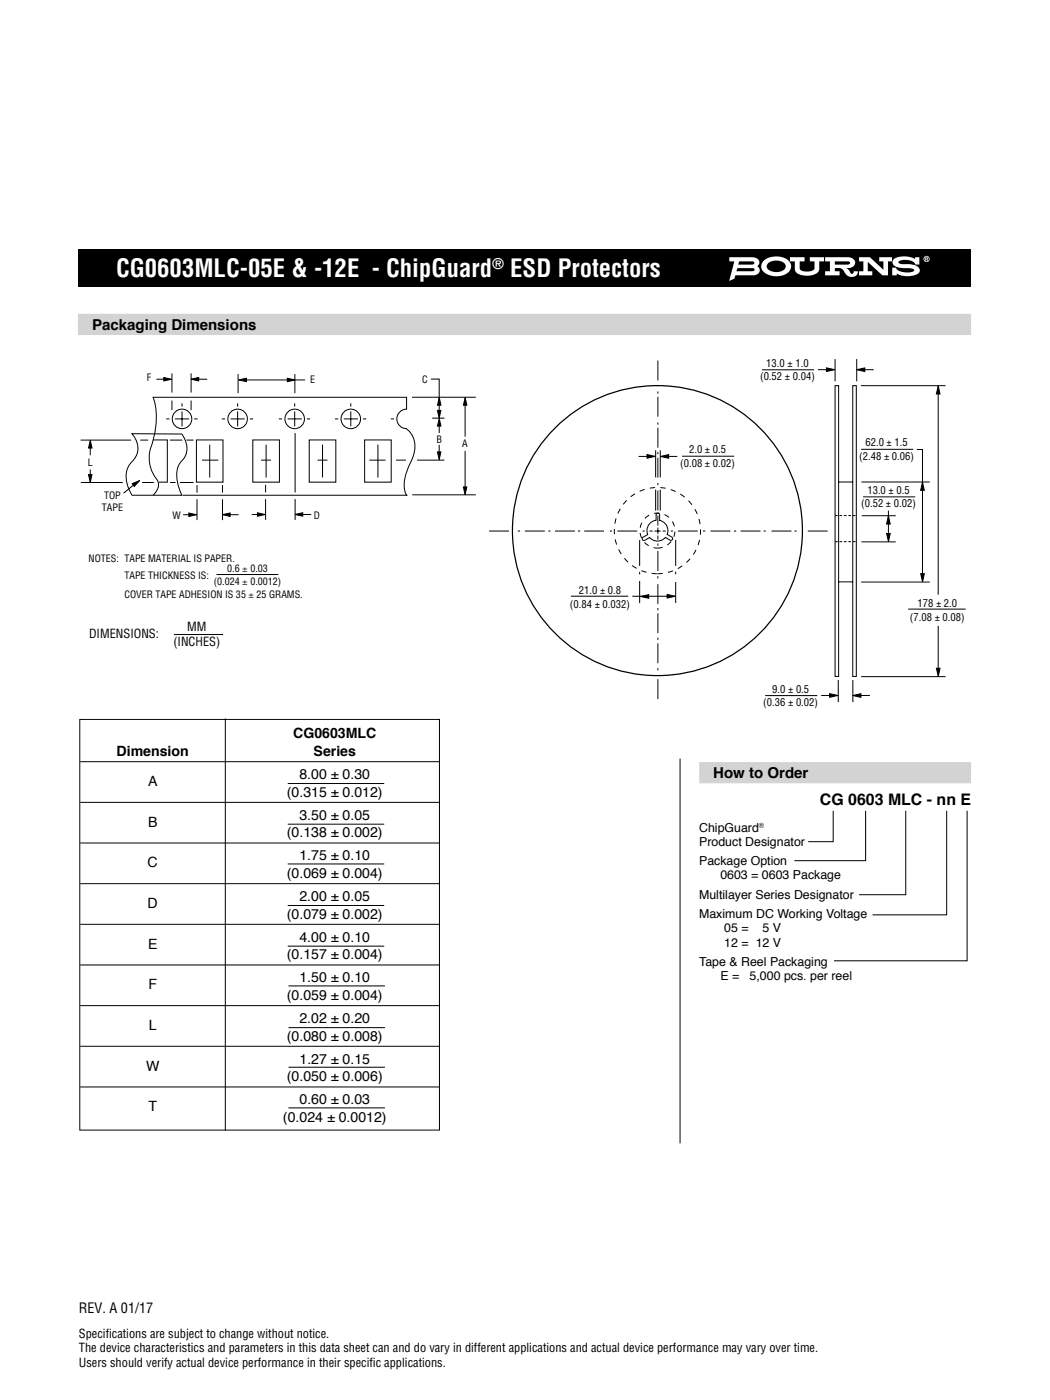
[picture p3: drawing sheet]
<svg xmlns="http://www.w3.org/2000/svg" width="210mm" height="279mm" viewBox="0 0 210 279" stroke-linecap="round" stroke-linejoin="round" font-family="sans-serif">
<circle cx="131.2" cy="105.9" r="28.9" fill="none" stroke="#000" stroke-width=".25"/>
<g fill="none" stroke="#000" stroke-width=".2" stroke-dasharray="1.1 1.1" stroke-linecap="butt">
<circle cx="131.2" cy="105.9" r="8.6"/>
<circle cx="131.2" cy="105.9" r="3.5"/>
</g>
<g fill="none" stroke="#000" stroke-width=".2">
<path d="M131.3 72v3.9M131.3 78.1v.5M131.3 79.2v4M166.7 77h.7v58h-.7zM170.2 77h.7v58h-.7zM131.3 84.3v.4M131.3 85.4v3.9M131.3 90.2v.5M131.3 91.4v3.9M131.3 96.4v.4M131.3 97.9v4M167.4 96.2h2.8"/>
<path d="M97.6 106h4M103.4 106h.4M104.8 106h3.9M109.4 106h.5M110.8 106h3.9M115.3 106h.5M116.6 106h4M121.7 106h.4M123.2 106h4M127.8 119l1.7-.3v.7zM128.2 106h.5M129.3 106.6l-1 .6a.35 .35 0 0 0-.1 .5 .35 .35 0 0 0 .5 .1l1-.5a2.09 2.09 0 0 0 3.1-.1"/>
<path d="M129.6 106h.7M130.6 106h1.2M130.9 103.8a2.09 2.09 0 0 0-1.6 2.9M130.9 103.9v-1.1a.35 .35 0 0 1 .4-.4 .35 .35 0 0 1 .3 .4v1.1M131.3 102.9v2M131.3 105.3v1.2M131.3 106.9v.8M131.3 108.5v.4M131.3 110v3.9M131.3 115v.4M131.3 116.6v4M131.6 103.8a2.09 2.09 0 0 1 1.5 2.9"/>
<path d="M132.2 106h.7M133.1 106.6l1 .6a.35 .35 0 0 1 .1 .5 .35 .35 0 0 1-.5 .1l-1-.6M133.1 118.6l1.7 .4-1.7 .4zM133.9 106h.4M134.8 116.2v4.2M135.3 106h3.9M140.3 106h.4M141.8 106h4M146.5 106h.4M147.8 106h4M152.4 106h.4M154 106h3.9"/>
<path d="M158.6 106h.4M161.2 106h4M167.4 116.1h2.8M131.3 121.3v.5M131.3 122.4v4M131.3 127.3v.4M131.3 128.4v4M131.3 133.3v.5M131.3 135.5v4"/>
</g>
<path d="M166.7 108.1h4.3M166.7 102.9h4.3" fill="none" stroke="#000" stroke-width=".2" stroke-dasharray=".5 .4" stroke-linecap="butt"/>
<path d="M127.8 119l1.7-.3v.7zM133.1 118.6l1.7 .4-1.7 .4z" fill="#000"/>
<path d="M126.2 119h7.4z" fill="#fff" stroke="#000" stroke-width=".2"/>
<g fill="none" stroke="#000" stroke-width=".2">
<path d="M152.1 73.8h10.4M163.2 73.8h2.2M164.9 73.4l1.7 .4-1.7 .3zM166.7 71.7v4.4M170.9 73.8l1.7-.4v.7zM171 71.7v4.4M171.8 77h16.9M172.3 73.8h2.1M187.2 77l.4 1.6h-.7zM187.2 78.2v40.5M127.4 91.1h2.2M129.1 90.7l1.7 .4-1.7 .3z"/>
<path d="M130.9 89.9v5.4M130.9 97.7v4.2M131.8 97.7v4.2M131.8 89.9v5.4M131.8 91.1l1.6-.4v.8zM133.1 91.1h2.1M136.1 91h10.4M171.9 89.7h10.4M171.9 96.2h13.7M172.2 99.2h10.4M183 89.7h1.1v25.2M184.1 96.2l.4 1.7h-.8z"/>
<path d="M113.9 119h11.5M127.7 107.8v5.1M127.7 114.1v.5M127.7 116v4.4M134.8 107.7v5.2M134.8 114.1v.5M171.9 116.2h13.7M171.9 108.1h6.9M172 102.9h6.8M176.9 106.5h.8l-.4 1.6zM177.3 102.9l.4 1.7h-.8zM177.3 101.9v5"/>
<path d="M183.7 114.5h.8l-.4 1.6zM152.7 138.8h10.4M163.9 138.8h2.2M165.6 138.4l1.6 .4-1.6 .4zM167.3 135.7v4.4M170.2 138.8l1.6-.4v.8zM170.2 135.7v4.4M171.5 138.8h2.1M171.9 135h16.8M181.2 121.6h11.5M186.9 133.4h.7l-.4 1.6zM187.2 124.9v8.9"/>
</g>
<g fill="#000">
<path d="M15.7 49.7h178.1v7.5h-178.1zM164.9 73.4l1.7 .4-1.7 .3zM170.9 73.8l1.7-.4v.7zM187.2 77l.4 1.6h-.7zM129.1 90.7l1.7 .4-1.7 .3zM131.8 91.1l1.6-.4v.8zM184.1 96.2l.4 1.7h-.8zM176.9 106.5h.8l-.4 1.6zM177.3 102.9l.4 1.7h-.8zM183.7 114.5h.8l-.4 1.6zM165.6 138.4l1.6 .4-1.6 .4zM170.2 138.8l1.6-.4v.8z"/>
<path d="M186.9 133.4h.7l-.4 1.6z"/>
</g>
<g fill="#fff">
<path d="M157.7 51.3h2.9v.9h-1v1.3a1.6 1.6 0 0 0 1.9 .7 1.05 1.05 0 0 0 1.1-.7v-1.3h-1v-.9h2.9v.9h-1v1.5a2.12 2.12 0 0 1-2.4 1.3 2.93 2.93 0 0 1-2.4-.9l-.1-1.9h-.9z"/>
<path d="M171.4 51.3h2.2l2.7 2.5v-1.6h-.8v-.9h2.5v.9h-.8v2.7h-1.1l-2.9-2.6v1.8h.9v.8h-2.7v-.8h.9v-1.9h-.9z"/>
<path d="M178.5 51.6a4.6 4.6 0 0 1 4.1 .1v-.4h.9v1.5h-.8a2.22 2.22 0 0 0-2.7-.9l-.7 .3v.2l.5 .3h1.1a2.7 2.7 0 0 1 2.6 1 .91 .91 0 0 1-.8 1.2 4.4 4.4 0 0 1-3.7-.3v.3h-.9v-1.5h.7a2.19 2.19 0 0 0 2.3 1l1.1-.2 .3-.3a2.64 2.64 0 0 0-2.3-.4 2.56 2.56 0 0 1-2-.7l-.1-.5 .1-.4z"/>
<path d="M184.8 51.5v.1h.2v-.1zM184.7 51.4h.4v.3l.1 .3h-.2l-.1-.2-.1 .2h-.1zM184.5 51.7a.47 .47 0 0 0 .9 0 .47 .47 0 0 0-.9 0zM184.3 51.7a.61 .61 0 0 1 1.2 0 .61 .61 0 0 1-1.2 0z"/>
<path d="M147.2 53.5h2.9l.3 .1 .2 .2-.2 .3h-.4h-3zM147.5 52.2h2.6l.4 .2-.1 .3-.4 .1h-2.7zM145.6 51.3v.9h.9l-1 3.9 1.1-.5 .2-.7h3.6a.99 .99 0 0 0 1.1-.5 .99 .99 0 0 0-.4-1.3 .94 .94 0 0 0 .4-1 .94 .94 0 0 0-.9-.7z"/>
<path d="M153.3 52.5a2.61 2.61 0 0 1 3.4 .3 1.11 1.11 0 0 1-1.2 1.4 2.01 2.01 0 0 1-2.5-1zM152.5 51.9a1.59 1.59 0 0 0-.6 1.6 1.59 1.59 0 0 0 1.2 1.2 3.9 3.9 0 0 0 4.5-.7 1.73 1.73 0 0 0-1.3-2.6 4.3 4.3 0 0 0-3.8 .5z"/>
<path d="M166.6 52.2h2.6l.5 .2-.3 .3-.4 .1h-2.4zM164.7 51.3v.9h.9v1.9h-.9v.8h2.9v-.8h-1v-.6a1.57 1.57 0 0 1 2 1 1.43 1.43 0 0 0 1.3 .8 1.43 1.43 0 0 0 1.3-.8v-.4h-.8l-.1 .3-.3 .3a.6 .6 0 0 1-.5-.7l-.6-.5a1.28 1.28 0 0 0 1.7-1.4 1.4 1.4 0 0 0-1.4-.8z"/>
</g>
<path d="M15.6 64.7h178.2M139.5 154.2h54.3" fill="none" stroke="#d1d3d4" stroke-width="4.2" stroke-linecap="butt"/>
<g fill="none" stroke="#000" stroke-width=".2">
<path d="M31.2 75.7h2M32.7 75.3l1.5 .4-1.5 .3zM34.3 74.5v3.8M34.3 79.9v1.9M38.1 75.7l1.6-.4v.7zM38.1 74.5v3.8M38.1 79.9v1.9M39.4 75.7h1.9M47.5 74.7v3.8M47.6 75.8l1.6-.3v.7zM48.5 75.8h12.4M57.3 75.5l1.6 .3-1.6 .4z"/>
<path d="M58.8 74.7v3.8M82.2 79.3h12.8M86 75.7h1.7v7M87.7 79.3l.3 1.6h-.7zM92.8 79.3l.4 1.6h-.7zM16.1 87.8h10.1M16.1 96.3h8.4M17.7 94.7h.7l-.4 1.6zM18 88.7v2.2M18 93.7v1.4M18 87.9l.4 1.5h-.7zM26.3 86.6h10l.1 .2a4.5 4.5 0 0 1 .6 4.3l-.7 .9a5.5 5.5 0 0 0-.5 5.6l.5 1.2h-10a6.4 6.4 0 0 1-.7-5.7l.7-1a4 4 0 0 0 0-5.5z"/>
<path d="M26.4 96.5l1.5-.6-1.1 1.2zM27 96.5l-2.3 1.9M28 87.8h1.6M28.4 96.3h2.3M30.6 87.8h2.8v8.4h-1.7M33.2 83.6h.6M33.9 87.8h2.5M33.9 96.3h1.1M34.9 83.6h2.8M35.9 96.3h2.7M36.3 80.5v.6M36.3 82.1v3"/>
<path d="M37.2 87.8h1.4M38.8 83.6h.6M39.2 87.8h5.3v8.4h-5.3zM39.3 96.8v1.5M39.3 99.6v4.2M40.3 91.8h3.3M41.9 88.7v6.6M44.3 83.6h.6M44.4 96.8v1.5M44.4 99.6v4.2M46 83.6h2.8M47.4 80.5v.6"/>
<path d="M47.4 82.1v3M49.9 83.6h.6M50.5 87.8h5.3v8.4h-5.3zM52.1 91.8h2M53 96.8v1.5M53 99.6v4.2M53.1 88.7v6.6M55.7 83.6h.6M57.4 83.6h2.8M58.8 80.5v.6M58.8 82.1v3M58.9 86.4v11.9"/>
<path d="M58.9 99.6v4.2M61.2 83.6h.7M61.7 87.8h5.3v8.4h-5.3zM63.4 91.8h2M64.4 88.7v6.6M66.9 83.6h.6M68.6 83.6h2.8M70 80.5v.6M70 82.1v3M72.4 83.6h.7M72.8 87.8h5.3v8.4h-5.3zM73.7 91.8h3.2"/>
<path d="M75.4 88.7v6.6M78 83.6h.6M79 91.8h2M81 85.5a4.5 4.5 0 0 1 1.5 5.4 15.6 15.6 0 0 0-1.8 6l.1 1.3 .4 .6h-44.7M81.1 85.5a1.95 1.95 0 0 1-1.9-1.9 1.95 1.95 0 0 1 1.9-1.9v-2.4h-50.5a13.5 13.5 0 0 1-.1 8.7 7.4 7.4 0 0 0 .7 7.6 2.45 2.45 0 0 1-.6 3.2M82.3 98.8h12.7M83.3 91.8h5.4M86.3 83.5h2.4M87.3 81.9h.7l-.4 1.6zM87.3 90.2h.7l-.4 1.5zM87.7 84.6v1.8M87.7 88.8v1.8"/>
<path d="M87.7 83.5l.3 1.5h-.7zM92.5 97.2h.7l-.4 1.5zM92.8 80.2v6.9M92.8 90v7.6M36.6 102.7h1.6M37.7 102.4l1.5 .3-1.5 .4zM43.2 114.7h12.3M44.4 102.7l1.5-.3v.7zM45.6 102.7h2M50.2 102.7h1.7M51.4 102.3l1.5 .4-1.5 .3zM58.9 102.7l1.5-.4v.7z"/>
<path d="M60.1 102.7h2M34.7 126.6h9.8M15.9 143.6h71.8v81.9h-71.8zM16 152h71.6M45 143.4v82.2M57.4 156.4h19.3M135.7 151.4v76.8M16 160.1h71.6M16 168.2h71.6M16 176.4h71.6M57.4 164.5h19.3M57.4 172.4h19.3"/>
<path d="M166.3 161.8v6.2h-5M172.7 161.8v10h-14.2M180.8 161.8v16.8h-9.4M188.9 161.8v20.8h-14.8M193 161.8v29.9h-26.5M16 184.5h71.6M16 192.6h71.6M57.4 180.7h19.3M57.4 188.8h19.3M57.6 196.8h19.2M16 200.7h71.6M16 208.8h71.6"/>
<path d="M16 216.9h71.6M57.6 205.1h19.2M57.6 213h19.2M57.6 221.1h19.2"/>
<circle cx="36.3" cy="83.6" r="1.95"/>
<circle cx="47.4" cy="83.6" r="1.95"/>
<circle cx="58.8" cy="83.6" r="1.95"/>
<circle cx="70" cy="83.6" r="1.95"/>
</g>
<g fill="#000">
<path d="M32.7 75.3l1.5 .4-1.5 .3zM38.1 75.7l1.6-.4v.7zM47.6 75.8l1.6-.3v.7zM57.3 75.5l1.6 .3-1.6 .4zM18 87.9l.4 1.5h-.7zM17.7 94.7h.7l-.4 1.6zM26.4 96.5l1.5-.6-1.1 1.2zM87.7 79.3l.3 1.6h-.7zM87.7 83.5l.3 1.5h-.7zM87.3 81.9h.7l-.4 1.6zM87.3 90.2h.7l-.4 1.5zM92.8 79.3l.4 1.6h-.7z"/>
<path d="M92.5 97.2h.7l-.4 1.5zM37.7 102.4l1.5 .3-1.5 .4zM44.4 102.7l1.5-.3v.7zM51.4 102.3l1.5 .4-1.5 .3zM58.9 102.7l1.5-.4v.7z"/>
</g>
<g font-size="4.9" fill="#fff">
<text x="23.2" y="55.3">CG0603MLC-05E &amp; -12E - ChipGuard</text>
<text x="101.8" y="55.3">ESD Protectors</text>
</g>
<text font-size="3.2" x="163.6" y="160.7">CG 0603 MLC - nn E</text>
<g font-size="3">
<text x="18.4" y="65.8">Packaging Dimensions</text>
<text x="142.4" y="155.3">How to Order</text>
</g>
<text font-size="2.9" fill="#fff" x="98.2" y="53.7">®</text>
<g font-size="2.8">
<text x="58.5" y="147.3">CG0603MLC</text>
<text x="23.3" y="150.9">Dimension</text>
<text x="59.8" y="155.5">8.00 ± 0.30</text>
<text x="62.6" y="150.9">Series</text>
<text x="29.5" y="156.9">A</text>
<text x="57.3" y="159">(0.315 ± 0.012)</text>
<text x="29.5" y="165">B</text>
<text x="57.3" y="167.1">(0.138 ± 0.002)</text>
<text x="59.8" y="163.6">3.50 ± 0.05</text>
<text x="29.5" y="173.1">C</text>
<text x="59.8" y="171.7">1.75 ± 0.10</text>
<text x="57.3" y="175.2">(0.069 ± 0.004)</text>
<text x="59.8" y="179.8">2.00 ± 0.05</text>
<text x="29.5" y="181.2">D</text>
<text x="57.3" y="183.3">(0.079 ± 0.002)</text>
<text x="29.5" y="189.3">E</text>
<text x="57.3" y="191.4">(0.157 ± 0.004)</text>
<text x="59.8" y="187.9">4.00 ± 0.10</text>
<text x="29.6" y="197.4">F</text>
<text x="59.8" y="196">1.50 ± 0.10</text>
<text x="57.3" y="199.5">(0.059 ± 0.004)</text>
<text x="29.7" y="205.5">L</text>
<text x="57.3" y="207.7">(0.080 ± 0.008)</text>
<text x="59.8" y="204.1">2.02 ± 0.20</text>
<text x="29.2" y="213.7">W</text>
<text x="57.3" y="215.8">(0.050 ± 0.006)</text>
<text x="59.8" y="212.2">1.27 ± 0.15</text>
<text x="29.6" y="221.8">T</text>
<text x="59.8" y="220.4">0.60 ± 0.03</text>
<text x="56.5" y="223.9">(0.024 ± 0.0012)</text>
<text x="15.7" y="262">REV. A 01/17</text>
</g>
<g font-size="2.5">
<text x="37.4" y="126">MM</text>
<text x="17.8" y="127.4">DIMENSIONS:</text>
<text x="34.6" y="128.9">(INCHES)</text>
<text x="139.5" y="166">ChipGuard</text>
<text x="139.5" y="168.8">Product Designator</text>
<text x="139.5" y="172.7">Package Option</text>
<text x="139.5" y="179.4">Multilayer Series Designator</text>
<text x="143.8" y="175.5">0603 = 0603 Package</text>
<text x="139.5" y="183.3">Maximum DC Working Voltage</text>
<text x="144.5" y="186.1">05 =</text>
<text x="144.5" y="188.9">12 = 12 V</text>
<text x="152.2" y="186.1">5 V</text>
<text x="139.5" y="192.8">Tape &amp; Reel Packaging</text>
<text x="143.8" y="195.6">E =</text>
<text x="149.6" y="195.6">5,000 pcs. per reel</text>
<text x="15.7" y="267.1">Specif</text>
<text x="15.7" y="269.9">The device characteristics and parameters in this data sheet can and do vary in different applications and actual device performance may vary over time.</text>
<text x="21.1" y="267.1">ications are subject to change without notice.</text>
<text x="15.7" y="272.7">Users should verify actual device performance in their specif</text>
<text x="73.8" y="272.7">ic applications.</text>
</g>
<g font-size="2.1">
<text x="151.7" y="75.9">(0.52 ± 0.04)</text>
<text x="152.9" y="73.2">13.0 ± 1.0</text>
<text x="172.7" y="89.1">62.0 ± 1.5</text>
<text x="135.8" y="93.1">(0.08 ± 0.02)</text>
<text x="137.5" y="90.5">2.0 ± 0.5</text>
<text x="171.5" y="91.8">(2.48 ± 0.06)</text>
<text x="171.9" y="101.2">(0.52 ± 0.02)</text>
<text x="173.1" y="98.6">13.0 ± 0.5</text>
<text x="115.5" y="118.6">21.0 ± 0.8</text>
<text x="113.7" y="121.3">(0.84 ± 0.032)</text>
<text x="181.6" y="123.9">(7.08 ± 0.08)</text>
<text x="183.1" y="121.2">178 ± 2.0</text>
<text x="152.3" y="140.9">(0.36 ± 0.02)</text>
<text x="154.1" y="138.3">9.0 ± 0.5</text>
</g>
<g font-size="2">
<text x="29.3" y="76.1">F</text>
<text x="61.9" y="76.4">E</text>
<text x="84.2" y="76.5">C</text>
<text x="87.1" y="88.3">B</text>
<text x="92.3" y="89.2">A</text>
<text x="17.5" y="92.9">L</text>
<text x="20.8" y="99.5">TOP</text>
<text x="20.3" y="102">TAPE</text>
<text x="34.4" y="103.6">W</text>
<text x="62.6" y="103.5">D</text>
<text x="17.7" y="112.1">NOTES: TAPE MATERIAL IS PAPER.</text>
<text x="24.8" y="119.4">COVER TAPE ADHESION IS 35 ± 25 GRAMS.</text>
<text x="24.8" y="115.5">TAPE THICKNESS IS:</text>
<text x="42.7" y="116.7">(0.024 ± 0.0012)</text>
<text x="45.4" y="114.2">0.6 ± 0.03</text>
</g>
<text font-size="1.4" x="151.5" y="165.2">®</text>
</svg>
